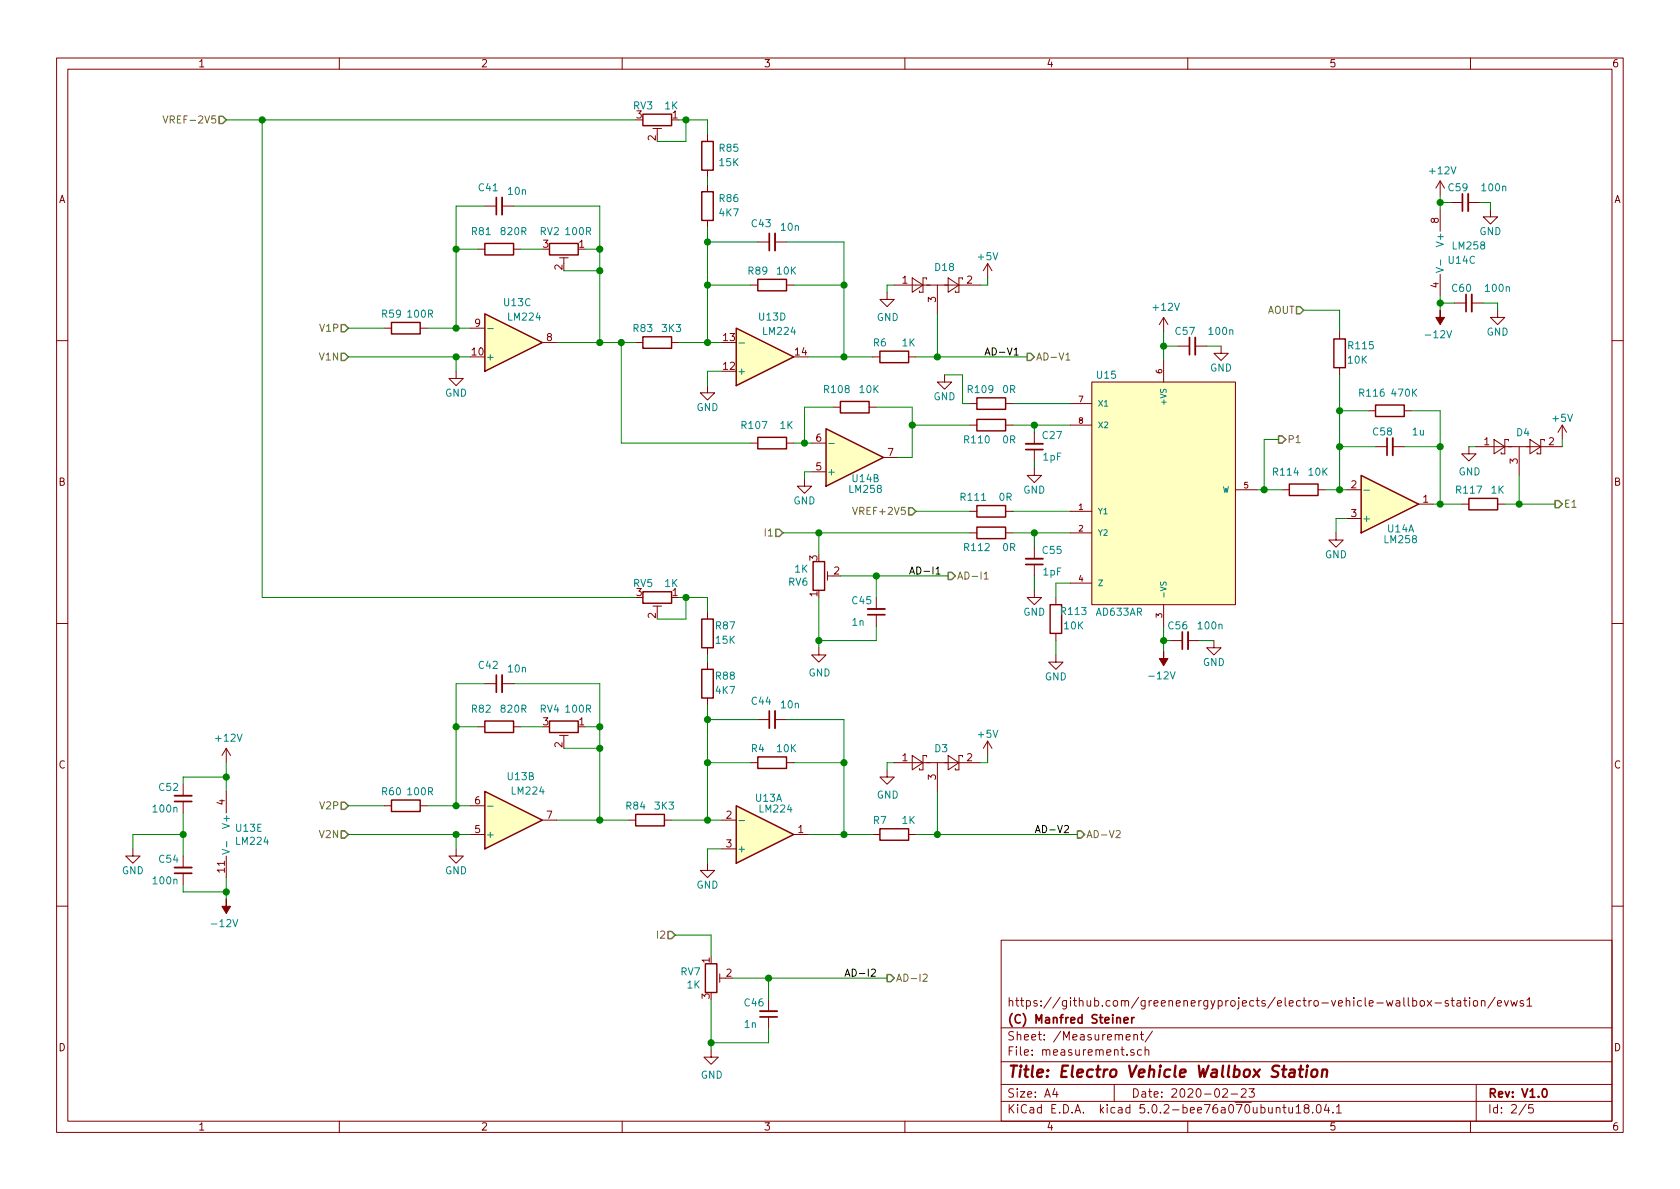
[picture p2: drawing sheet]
<svg xmlns="http://www.w3.org/2000/svg" width="297mm" height="210mm" viewBox="0 0 297 210" stroke-linecap="round" stroke-linejoin="round" font-family="sans-serif">
<g fill="none" stroke="#840000" stroke-width=".18">
<path d="M10 10.3h277v189.9h-277zM12 12.2h273v186.1h-273zM60 10.3v1.9M110 10.3v1.9M160 10.3v1.9M210 10.3v1.9M260 10.3v1.9M85.7 36.4h2.1M88.8 36.4h2M115.4 22.7h1.6M116.2 22.7v1M125.1 23.7v1.3"/>
<path d="M125.1 30.1v1.3M125.1 32.6v1.3M125.1 39v1.3M254.6 32v2.5M254.6 37.1v3.8M254.6 32l-.7 1.3M254.6 32l.8 1.3M256.5 35.8h2.1M259.6 35.8h2M263.5 37.1v1.2h1.3l-1.3 1.3-1.2-1.3h1.2M67.9 58h1.3M74.3 58h1.3"/>
<path d="M83.2 58h2.5M84.5 44.1h1.2M90.8 44.1h1.3M98.9 45.6h1.6M99.7 45.6v1M132.7 50.4h1.3M134 42.8h2M137 42.8h2.1M139.1 50.4h1.2M156.8 51.7v1.3h1.3l-1.3 1.2-1.2-1.2h1.2M158.1 50.4h15.3M161.3 49.1l1.9 1.3-1.9 1.3z"/>
<path d="M163.8 49.4v-.3h-.6v2.6h-.6v-.3M165.7 50.4v5.1M167.6 49.1l1.9 1.3-1.9 1.3zM170.2 49.4v-.3h-.7v2.6h-.6v-.3M174.6 46.6l-.7 1.3M174.6 46.6v2.5M174.6 46.6l.8 1.3M205.7 56.1l-.7 1.3M205.7 56.1v2.6M205.7 56.1l.8 1.3M236.9 58.7v1.2M254.6 48.5v3.8"/>
<path d="M257.2 53.6h2M260.2 53.6h2.1M264.8 54.9v1.2h1.3l-1.3 1.3-1.3-1.3h1.3M10 60.2h2M80.6 65.7v1.2h1.3l-1.3 1.3-1.2-1.3h1.2M95.9 60.6h2.5M112.4 60.6h1.3M118.7 60.6h1.3M125.1 68.2v1.3h1.3l-1.3 1.2-1.3-1.2h1.3M132.7 78.4h1.3M139.1 78.4h1.2M143.5 78.4h2.5"/>
<path d="M147.3 72h1.3M153.7 72h1.2M154.3 63.1h1.3M160.7 63.1h1.2M167 66.3v1.3h1.3l-1.3 1.2-1.3-1.2h1.3M171.4 71.4h1.3M171.4 75.2h1.3M177.8 71.4h1.3M177.8 75.2h1.3M182.9 76.4v2.1M182.9 79.5v2M189.2 71.4h3.8"/>
<path d="M189.2 75.2h3.8M193 67.6h25.4v39.3h-25.4zM205.7 63.7v3.9M208.3 61.2h2M211.3 61.2h2.1M215.9 61.2v1.3h1.3l-1.3 1.2-1.3-1.2h1.3M236.9 65v1.3M241.9 72.6h1.3M243.2 79h2M246.3 79h2M248.3 72.6h1.3M259.7 79v1.3h1.3l-1.3 1.2-1.3-1.2h1.3"/>
<path d="M261 79h15.2M264.2 77.7l1.9 1.3-1.9 1.3zM266.7 78v-.3h-.6v2.6h-.7v-.3M268.6 79v5.1M270.5 77.7l1.9 1.3-1.9 1.3zM273 78v-.3h-.6v2.6h-.6v-.3M276.2 75.2l-.7 1.2M276.2 75.2v2.5M276.2 75.2l.8 1.2M285 60.2h2M142.2 84.7v1.3h1.3l-1.3 1.2-1.2-1.2h1.2M143.5 83.4h2.5"/>
<path d="M156.2 80.9h2.5M171.4 90.4h1.3M171.4 94.2h1.3M177.8 90.4h1.3M177.8 94.2h1.3M182.9 82.8v1.3h1.2l-1.2 1.2-1.3-1.2h1.3M182.9 96.8v2M182.9 99.8v2M189.2 90.4h3.8M189.2 94.2h3.8M218.4 86.6h3.8M226.7 86.6h1.3"/>
<path d="M233 86.6h1.3M236.2 94.2v1.3h1.3l-1.3 1.3-1.3-1.3h1.3M238.1 86.6h2.6M238.1 91.7h2.6M250.8 89.1h2.6M258.4 89.1h1.3M264.8 89.1h1.3M10 110.3h2M115.4 107.2h1.6M116.2 107.2v1M125.1 108.2v1.3M125.1 114.5v1.3"/>
<path d="M125.1 117.1v1.3M144.8 114.5v1.3h1.2l-1.2 1.3-1.3-1.3h1.3M146.3 101.1v1.5M146.3 101.8h1M154.9 105.7v2M154.9 108.7v2M182.9 104.4v1.3h1.2l-1.2 1.2-1.3-1.2h1.3M186.7 115.8v1.3h1.3l-1.3 1.3-1.3-1.3h1.3M186.7 105.7v1.2M186.7 112v1.3M189.2 103.1h3.8M205.7 106.9v3.8"/>
<path d="M207 113.3h2M210.1 113.3h2M214.6 113.3v1.2h1.3l-1.3 1.3-1.2-1.3h1.2M285 110.3h2M32.4 138.7v2M40 132.3l-.8 1.3M40 132.3v2.6M40 139.9v3.9M40 132.3l.8 1.3M84.5 128.5h1.2M85.7 120.9h2.1M88.8 120.9h2"/>
<path d="M90.8 128.5h1.3M98.9 130h1.6M99.7 130v1.1M125.1 123.4v1.3M132.7 134.9h1.3M134 127.2h2M137 127.2h2.1M139.1 134.9h1.2M156.8 136.1v1.3h1.3l-1.3 1.3-1.2-1.3h1.2M158.1 134.9h15.3M161.3 133.6l1.9 1.3-1.9 1.2zM163.8 133.9v-.3h-.6v2.5h-.6v-.2"/>
<path d="M165.7 134.9v5M167.6 133.6l1.9 1.3-1.9 1.2zM170.2 133.9v-.3h-.7v2.5h-.6v-.2M174.6 131.1v2.5M174.6 131.1l-.7 1.2M174.6 131.1l.8 1.2M23.5 150.1v1.3h1.3l-1.3 1.2-1.3-1.2h1.3M32.4 141.7v2.1M32.4 151.4v2M32.4 154.4v2.1M40 151.4v3.8M67.9 142.5h1.3"/>
<path d="M74.3 142.5h1.3M80.6 150.1v1.3h1.3l-1.3 1.2-1.2-1.2h1.2M83.2 142.5h2.5M83.2 147.6h2.5M95.9 145h2.5M111.1 145h1.3M117.5 145h1.2M125.1 152.6v1.3h1.3l-1.3 1.3-1.3-1.3h1.3M127.6 145h2.6M127.6 150.1h2.6M140.3 147.6h2.6M154.3 147.6h1.3"/>
<path d="M160.7 147.6h1.2M10 160.2h2M127.3 172.2v1.5M127.3 173h1M135.9 176.8v2M135.9 179.8v2.1M177 166.3h108v32h-108zM249.8 177l.4-.1 .3 .3-.1 .6h-.6M249.8 176.4v1.5M251.1 177.1l.3-.2 .4 .2v.7l-.2 .1-.5-.1zM252.3 176.9l.8 1M253.1 176.9l-.8 1"/>
<path d="M253.7 177.4h1.2M256.1 177l-.4-.1-.2 .2 .1 .3 .5 .1v.3h-.6M256.6 176.9h.5M256.8 176.4v1.3l.3 .2M257.6 177h.6l.1 .9M258.3 177.3l-.5 .1-.2 .2 .2 .3 .5-.1M258.8 176.9h.6M259 176.4v1.3l.4 .2M259.8 176.4v.2M259.8 176.9v1M260.6 177.1l.2-.2 .4 .2v.7l-.2 .1-.4-.1zM261.9 177.1l.2-.2 .4 .1 .1 .9"/>
<path d="M261.9 176.9v1M264.3 176.3l-1.2 2M264.8 177.4l.7-.1-.1-.3-.4-.1-.2 .2v.7h.6M266 176.9l.3 1 .4-1M267.1 176.9l.3 1 .3-.7 .3 .7 .3-1M269.3 177a.37 .37 0 0 0-.5 .1v.3l.5 .1 .1 .1-.2 .3-.4-.1M270 176.9l.4-.5v1.5M270 177.9h.8M285 160.2h2M60 198.3v1.9M110 198.3v1.9M125.7 185.7v1.2h1.3l-1.3 1.3-1.2-1.3h1.2"/>
<path d="M160 198.3v1.9M177 194.8h108M177 191.8h108M177 187.8h108M177 181.8h108M186.5 192.5l-.4 1h1M186.8 193v1M197 191.8v3M199.1 183.4l.7-.1v-.3l-.5-.1-.2 .2 .1 .7h.6M200.5 185.7a.37 .37 0 0 0-.6 .1l.1 .2 .5 .2 .1 .1-.3 .3-.4-.1M200.5 183.1l.2-.2 .3 .1 .1 .9M200.5 182.9v1"/>
<path d="M201.6 182.9h.6M201.8 185.7l-.4-.1-.3 .3 .1 .6 .2 .1 .4-.1M201.8 182.4v1.3l.4 .2M202.5 185.7a.37 .37 0 0 1 .6 .1v.8M202.5 185.1v1.5M203.8 182.3l-1.3 2M210 198.3v1.9M216.2 192.7l.2-.2h.4l.2 .5-.9 1h.9M217.7 193.5h1.1M219.5 192.7l.2-.2h.3l.3 .2v.3v.2l-.9 .8h.9M220.8 192.5h1l-.5 .6 .4 .1v.7l-.2 .1-.7-.1M226.8 195.8h.6"/>
<path d="M227 195.3v1.3l.4 .2M227.9 195.8v.9l.4 .1 .2-.1M228.5 195.8v1M229.2 195.8l.4-.5v1.5M229.2 196.8h.8M230.9 196l-.2-.2-.1-.2 .3-.3h.3l.2 .3v.2l-.7 .2a.48 .48 0 0 0 0 .7l.2 .1 .5-.1a.48 .48 0 0 0-.2-.7M232.1 196.7v.1M232.9 195.5l.3-.2a.94 .94 0 0 1 0 1.5l-.4-.3-.1-.6zM234.5 195.2l-.3 1.1h.9M234.9 195.8v1M235.7 196.7v.1M236.3 195.8l.4-.5v1.5"/>
<path d="M236.3 196.8h.9M260 198.3v1.9M261 191.8v6.5M269.8 195.2l-1.2 2M271 195.3h-.7v.7l.2-.1 .5 .1 .1 .2-.1 .5-.2 .1-.5-.1"/>
</g>
<g fill="none" stroke="#840000" stroke-width=".3">
<path d="M87.8 34.9v3.1M258.6 34.3v3M136 41.3v3M210.3 59.7v3M259.2 52.1v3M181.4 79.5h3M245.2 77.5v3M181.4 99.8h3M87.8 119.4v3M153.4 108.7h3.1M209 111.8v3M136 125.7v3.1"/>
<path d="M30.9 141.7h3M30.9 154.4h3M134.4 179.8h3M200.1 179.9v1M200.5 179.9l-.3 .1-.1 .2M197.5 180.1l.2-.2 .3 .1 .1 .9M198.7 180.4l.8-.1-.1-.3-.4-.1-.3 .2 .1 .7h.6M272.9 192.6l.1-.1a.8 .8 0 0 1 .5 .8 .8 .8 0 0 1-.5 .7 1 1 0 0 1-.1-1.4z"/>
</g>
<path d="M228.1 189.2h.8l.1 .2-.2 1M228.9 189.6l-.7 .1a.4 .4 0 0 0-.3 .3 .4 .4 0 0 0 .2 .4l.7-.1M229.6 189.1h.8M230 188.4l-.2 1.8 .1 .1 .4 .1M231.1 189.1l-.2 1.3M231.2 188.4l-.1 .2M232 189.3a.53 .53 0 0 1 .5-.2 .53 .53 0 0 1 .4 .4v.6a.54 .54 0 0 1-.6 .4 .54 .54 0 0 1-.5-.4zM233.8 189.3a.5 .5 0 0 1 .9 .1l-.2 1M233.9 189.1l-.2 1.3" fill="none" stroke="#840000" stroke-width=".41"/>
<g fill="none" stroke="#848400" stroke-width=".25">
<path d="M38.7 20.6h.7l.6 .6-.6 .6h-.7zM60.3 57.4h.7l.6 .6-.6 .7h-.7zM229.2 54.2h.7l.6 .7-.6 .6h-.7zM60.3 62.5h.7l.6 .6-.6 .6h-.7zM181.6 62.5h.6l.7 .6-.7 .6h-.6zM226.1 77.1h.6l.6 .6-.6 .7h-.6zM137.2 93.6h.6l.6 .6-.6 .7h-.6zM160.7 89.8h.6l.6 .6-.6 .7h-.6zM275 88.5h.6l.6 .6-.6 .7h-.6zM167.6 101.2h.7l.6 .6-.6 .7h-.7zM60.3 146.9h.7l.6 .7-.6 .6h-.7zM60.3 141.9h.7l.6 .6-.6 .6h-.7z"/>
<path d="M190.5 146.9h.6l.7 .7-.7 .6h-.6zM118.1 164.7h.6l.7 .6-.7 .7h-.6zM156.8 172.3h.7l.6 .7-.6 .6h-.7z"/>
</g>
<path d="M28.8 20.5l.5 1.3 .4-1.3M188.5 62.8l.3-.4v1.3M188.5 63.7h.7M150.7 89.7l.5 1.3 .4-1.3M174 101.5l.4-.4v1.3M174 102.4h.7M197.4 147l.4-.1 .3 .3-.1 .2-.7 .7h.8M163.2 172.4l.5-.1 .2 .3v.2l-.8 .7h.8" fill="none" stroke="#848400" stroke-width=".18"/>
<g fill="none" stroke="#840000" stroke-width=".25">
<path d="M113.7 20.2h5v2h-5zM124.1 25h2v5.1h-2zM124.1 33.9h2v5.1h-2zM69.2 57h5.1v2h-5.1zM85.7 43h5.1v2.1h-5.1zM85.7 55.5l10.2 5.1-10.2 5.1zM97.2 43h5v2.1h-5zM113.7 59.6h5v2h-5zM130.2 58l10.1 5.1-10.1 5.1zM134 49.4h5.1v2h-5.1zM235.8 59.9h2.1v5.1h-2.1zM134 77.3h5.1v2.1h-5.1z"/>
<path d="M146 75.8l10.2 5.1-10.2 5.1zM148.6 71h5.1v2h-5.1zM155.6 62.1h5.1v2h-5.1zM172.7 70.4h5.1v2h-5.1zM172.7 74.2h5.1v2h-5.1zM243.2 71.6h5.1v2.1h-5.1zM143.8 99.3h2v5.1h-2zM172.7 89.4h5.1v2h-5.1zM172.7 93.2h5.1v2h-5.1zM228 85.6h5v2h-5zM240.7 84.1l10.1 5-10.1 5.1zM259.7 88.1h5.1v2.1h-5.1z"/>
<path d="M113.7 104.6h5v2.1h-5zM124.1 109.5h2v5h-2zM124.1 118.4h2v5h-2zM185.7 106.9h2v5.1h-2zM85.7 127.5h5.1v2h-5.1zM85.7 139.9l10.2 5.1-10.2 5.1zM97.2 127.5h5v2h-5zM134 133.9h5.1v2h-5.1zM69.2 141.5h5.1v2h-5.1zM112.4 144h5.1v2h-5.1zM130.2 142.5l10.1 5.1-10.1 5zM155.6 146.6h5.1v2h-5.1z"/>
<path d="M124.7 170.4h2v5.1h-2z"/>
</g>
<g fill="none" stroke="#840000" stroke-width=".33">
<path d="M88.8 34.9v3.1M259.6 34.3v3M137 41.3v3M211.3 59.7v3M260.2 52.1v3M181.4 78.5h3M246.3 77.5v3M181.4 98.8h3M88.8 119.4v3M153.4 107.7h3.1M210.1 111.8v3M137 125.7v3.1"/>
<path d="M30.9 140.7h3M30.9 153.4h3M134.4 178.8h3"/>
</g>
<g fill="none" stroke="#008400" stroke-width=".18">
<path d="M40 21.2h72.4M46.4 21.2v84.5h66M85.7 36.4h-5.1v21.6M90.8 36.4h15.2v24.2M120 21.2h5.1v2.5M121.3 21.2v3.8h-5.1M125.1 31.4v1.2M254.6 34.5v2.6M254.6 35.8h1.9M261.6 35.8h1.9v1.3M61.6 58h6.3M75.6 58h7.6"/>
<path d="M80.6 44.1h3.9M92.1 44.1h3.8M99.7 47.9h6.3M103.5 44.1h2.5M125.1 40.3v20.3M125.1 50.4h7.6M125.1 42.8h8.9M139.1 42.8h10.1v20.3M140.3 50.4h8.9M158.1 50.4h-1.3v1.3M165.7 55.5v7.6M174.6 49.1v1.3h-1.2"/>
<path d="M205.7 58.7v5M230.5 54.9h6.4v3.8M254.6 52.3v2.6M254.6 53.6h2.6M262.3 53.6h2.5v1.3M61.6 63.1h21.6M80.6 63.1v2.6M98.4 60.6h14M109.9 60.6v17.8h22.8M120 60.6h7.6M127.6 65.7h-2.5v2.5M140.3 78.4h3.2"/>
<path d="M142.9 63.1h11.4M147.3 72h-5.1v6.4M154.9 72h6.4v8.9h-2.6M161.3 75.2h10.1M161.9 63.1h19.7M167 66.3h3.2v5.1h1.2M179.1 75.2h10.1M179.1 71.4h10.1M182.9 75.2v1.2M205.7 61.2h2.6M213.4 61.2h2.5M226.1 77.7h-2.6v8.9"/>
<path d="M236.9 79h6.3M236.9 66.3v20.3M236.9 72.6h5M248.3 79h6.3M249.6 72.6h5v16.5M259.7 79h1.3M276.2 77.7v1.3M138.4 94.2h33M143.5 83.4h-1.3v1.3M144.8 94.2v3.8M161.9 90.4h9.5M179.1 94.2h10.1"/>
<path d="M179.1 90.4h10.1M182.9 81.5v1.3M182.9 94.2v2.6M222.2 86.6h4.5M234.3 86.6h3.8M238.1 91.7h-1.9v2.5M253.4 89.1h5M266.1 89.1h8.9M268.6 84.1v5M120 105.7h5.1v2.5M121.3 105.7v3.8h-5.1M125.1 115.8v1.3"/>
<path d="M144.8 105.7v8.8M148.6 101.8h19M154.9 101.8v3.9M154.9 110.7v2.6h-10.1M182.9 101.8v2.6M186.7 113.3v2.5M189.2 103.1h-2.5v2.6M205.7 113.3h1.3M205.7 110.7v4.5M212.1 113.3h2.5M40 134.9v5M40 137.4h-7.6v1.3"/>
<path d="M80.6 128.5h3.9M85.7 120.9h-5.1v21.6M90.8 120.9h15.2v24.1M92.1 128.5h3.8M99.7 132.3h6.3M103.5 128.5h2.5M125.1 124.7v20.3M125.1 134.9h7.6M125.1 127.2h8.9M139.1 127.2h10.1v20.4M140.3 134.9h8.9M158.1 134.9h-1.3v1.2"/>
<path d="M165.7 139.9v7.7M174.6 133.6v1.3h-1.2M32.4 147.6h-8.9v2.5M32.4 143.8v7.6M32.4 156.5v1.2h7.6M40 155.2v3.8M61.6 142.5h6.3M61.6 147.6h21.6M75.6 142.5h7.6M80.6 147.6v2.5M98.4 145h12.7M118.7 145h8.9"/>
<path d="M127.6 150.1h-2.5v2.5M142.9 147.6h11.4M161.9 147.6h28.6M119.4 165.3h6.3v3.9M125.7 176.8v8.9M129.5 173h27.3M135.9 173v3.8M135.9 181.9v2.5h-10.2"/>
</g>
<g fill="#008400" stroke="#008400" stroke-width=".25">
<circle cx="144.8" cy="113.3" r=".51"/>
<circle cx="154.9" cy="101.8" r=".51"/>
<circle cx="125.7" cy="184.4" r=".51"/>
<circle cx="135.9" cy="173" r=".51"/>
<circle cx="80.6" cy="63.1" r=".51"/>
<circle cx="80.6" cy="58" r=".51"/>
<circle cx="106" cy="60.6" r=".51"/>
<circle cx="125.1" cy="60.6" r=".51"/>
<circle cx="149.2" cy="63.1" r=".51"/>
<circle cx="125.1" cy="50.4" r=".51"/>
<circle cx="106" cy="47.9" r=".51"/>
<circle cx="121.3" cy="21.2" r=".51"/>
<circle cx="80.6" cy="44.1" r=".51"/>
<circle cx="106" cy="44.1" r=".51"/>
<circle cx="125.1" cy="42.8" r=".51"/>
<circle cx="149.2" cy="50.4" r=".51"/>
<circle cx="80.6" cy="147.6" r=".51"/>
<circle cx="80.6" cy="142.5" r=".51"/>
<circle cx="106" cy="145" r=".51"/>
<circle cx="125.1" cy="145" r=".51"/>
<circle cx="125.1" cy="134.9" r=".51"/>
<circle cx="106" cy="132.3" r=".51"/>
<circle cx="121.3" cy="105.7" r=".51"/>
<circle cx="80.6" cy="128.5" r=".51"/>
<circle cx="106" cy="128.5" r=".51"/>
<circle cx="125.1" cy="127.2" r=".51"/>
<circle cx="149.2" cy="134.9" r=".51"/>
<circle cx="165.7" cy="63.1" r=".51"/>
<circle cx="165.7" cy="147.6" r=".51"/>
<circle cx="149.2" cy="147.6" r=".51"/>
<circle cx="40" cy="137.4" r=".51"/>
<circle cx="40" cy="157.7" r=".51"/>
<circle cx="32.4" cy="147.6" r=".51"/>
<circle cx="205.7" cy="61.2" r=".51"/>
<circle cx="205.7" cy="113.3" r=".51"/>
<circle cx="236.9" cy="86.6" r=".51"/>
<circle cx="236.9" cy="79" r=".51"/>
<circle cx="254.6" cy="79" r=".51"/>
<circle cx="236.9" cy="72.6" r=".51"/>
<circle cx="142.2" cy="78.4" r=".51"/>
<circle cx="109.9" cy="60.6" r=".51"/>
<circle cx="254.6" cy="89.1" r=".51"/>
<circle cx="144.8" cy="94.2" r=".51"/>
<circle cx="182.9" cy="94.2" r=".51"/>
<circle cx="161.3" cy="75.2" r=".51"/>
<circle cx="182.9" cy="75.2" r=".51"/>
<circle cx="46.4" cy="21.2" r=".51"/>
<circle cx="268.6" cy="89.1" r=".51"/>
<circle cx="254.6" cy="53.6" r=".51"/>
<circle cx="254.6" cy="35.8" r=".51"/>
<circle cx="223.5" cy="86.6" r=".51"/>
</g>
<path d="M179.3 61.9l.4-.4v1.3M179.3 62.8h.7M165.5 100.6l.4-.4v1.3M165.5 101.5h.7M188.2 146.1l.5-.1 .2 .3v.2l-.8 .7h.8M154.1 171.5l.5-.1 .2 .3-.1 .2-.7 .7h.8" fill="none" stroke="#000" stroke-width=".18"/>
<g fill="#840000" stroke="#840000" stroke-width=".18">
<path d="M40 159v1.3h.8l-.8 1.2-.8-1.2h.8z"/>
<path d="M205.7 115.2v1.3h.8l-.8 1.2-.7-1.2h.7z"/>
<path d="M254.6 54.9v1.2h.8l-.8 1.3-.7-1.3h.7z"/>
</g>
<path d="M86.2 58.1h1M253.9 47.3l1.3 .4-1.3 .5M254.7 45.9v1M130.7 60.6h.9M146.5 78.4h1M241.1 86.7h1M205.2 102.9l.1 .5a.42 .42 0 0 0 .5-.4h.3v.5M39.3 150.2l1.3 .4-1.3 .4M40.1 148.8v1M86.2 142.6h1M130.7 145.1h.9" fill="none" stroke="#008484" stroke-width=".18"/>
<g fill="#ffffc2" stroke="#ffffc2" stroke-width=".18">
<path d="M85.7 55.5l10.2 5.1-10.2 5.1z"/>
<path d="M130.2 58l10.1 5.1-10.1 5.1z"/>
<path d="M85.7 139.9l10.2 5.1-10.2 5.1z"/>
<path d="M130.2 142.5l10.1 5.1-10.1 5z"/>
<path d="M146 75.8l10.2 5.1-10.2 5.1z"/>
<path d="M240.7 84.1l10.1 5-10.1 5.1z"/>
<path d="M193 67.6h25.4v39.3h-25.4z"/>
</g>
<text font-size="2.8" fill="#840000" x="178" y="190.5">Title: Electro Vehicle Wallbox Station</text>
<g font-size="2.1" fill="#840000">
<text x="178" y="178">https://github.com/greenenergyprojects/electro-vehicle-wallbox-station/evws1</text>
<text x="178" y="184">Sheet: /Measurement/</text>
<text x="178" y="181">(C) Manfred Steiner</text>
<text x="178" y="186.7">File: measurement.sch</text>
<text x="178" y="196.9">KiCad E.D.A. kicad 5.0.2-bee76a070ubuntu18.04.1</text>
<text x="178" y="194.1">Size: A4</text>
<text x="200" y="194.1">Date: 2020-02-23</text>
<text x="263" y="194.1">Rev: V1.0</text>
<text x="263" y="196.9">Id: 2/5</text>
</g>
<g font-size="1.8" fill="#840000">
<text x="35" y="11.9">1</text>
<text x="85" y="11.9">2</text>
<text x="135" y="11.9">3</text>
<text x="185" y="11.9">4</text>
<text x="235" y="11.9">5</text>
<text x="285" y="11.9">6</text>
<text x="112.5" y="20.9">3</text>
<text x="118.9" y="20.9">1</text>
<text x="116" y="24.9" transform="rotate(-90 116 24.9)">2</text>
<text x="10.4" y="35.9">A</text>
<text x="285.4" y="35.9">A</text>
<text x="254.4" y="39.5" transform="rotate(-90 254.4 39.5)">8</text>
<text x="96" y="43.8">3</text>
<text x="99.4" y="47.7" transform="rotate(-90 99.4 47.7)">2</text>
<text x="102.4" y="43.8">1</text>
<text x="159.5" y="50.2">1</text>
<text x="165.5" y="53.4" transform="rotate(-90 165.5 53.4)">3</text>
<text x="171" y="50.2">2</text>
<text x="254.4" y="50.9" transform="rotate(-90 254.4 50.9)">4</text>
<text x="84" y="57.8">9</text>
<text x="83.5" y="62.9">10</text>
<text x="96.7" y="60.3">8</text>
<text x="127.9" y="65.4">12</text>
<text x="127.9" y="60.3">13</text>
<text x="140.6" y="62.9">14</text>
<text x="144.3" y="83.2">5</text>
<text x="144.3" y="78.1">6</text>
<text x="157" y="80.6">7</text>
<text x="262.4" y="78.7">1</text>
<text x="268.4" y="82" transform="rotate(-90 268.4 82)">3</text>
<text x="273.8" y="78.7">2</text>
<text x="10.4" y="85.9">B</text>
<text x="238.9" y="86.4">2</text>
<text x="251.6" y="88.9">1</text>
<text x="285.4" y="85.9">B</text>
<text x="238.9" y="91.4">3</text>
<text x="144.5" y="99.2" transform="rotate(-90 144.5 99.2)">3</text>
<text x="147.5" y="101.6">2</text>
<text x="112.5" y="105.4">3</text>
<text x="118.9" y="105.4">1</text>
<text x="144.5" y="105.5" transform="rotate(-90 144.5 105.5)">1</text>
<text x="116" y="109.3" transform="rotate(-90 116 109.3)">2</text>
<text x="96" y="128.3">3</text>
<text x="102.4" y="128.3">1</text>
<text x="10.4" y="135.9">C</text>
<text x="99.4" y="132.2" transform="rotate(-90 99.4 132.2)">2</text>
<text x="159.5" y="134.6">1</text>
<text x="165.5" y="137.9" transform="rotate(-90 165.5 137.9)">3</text>
<text x="171" y="134.6">2</text>
<text x="285.4" y="135.9">C</text>
<text x="39.8" y="142.3" transform="rotate(-90 39.8 142.3)">4</text>
<text x="84" y="142.2">6</text>
<text x="84" y="147.3">5</text>
<text x="96.7" y="144.8">7</text>
<text x="128.4" y="144.8">2</text>
<text x="128.4" y="149.9">3</text>
<text x="141.1" y="147.3">1</text>
<text x="39.8" y="154.2" transform="rotate(-90 39.8 154.2)">11</text>
<text x="125.5" y="170.3" transform="rotate(-90 125.5 170.3)">1</text>
<text x="128.4" y="172.7">2</text>
<text x="125.5" y="176.6" transform="rotate(-90 125.5 176.6)">3</text>
<text x="10.4" y="185.9">D</text>
<text x="285.4" y="185.9">D</text>
<text x="35" y="199.9">1</text>
<text x="85" y="199.9">2</text>
<text x="135" y="199.9">3</text>
<text x="185" y="199.9">4</text>
<text x="235" y="199.9">5</text>
<text x="285" y="199.9">6</text>
</g>
<g font-size="1.8" fill="#848400">
<text x="30" y="21.8">VREF-2V5</text>
<text x="56.7" y="58.7">V1P</text>
<text x="224" y="55.5">AOUT</text>
<text x="56.6" y="63.7">V1N</text>
<text x="183.1" y="63.7">AD-V1</text>
<text x="227.6" y="78.4">P1</text>
<text x="276.5" y="89.8">E1</text>
<text x="135.4" y="94.9">I1</text>
<text x="151.5" y="91.1">VREF+2V5</text>
<text x="169.2" y="102.5">AD-I1</text>
<text x="56.7" y="143.1">V2P</text>
<text x="56.6" y="148.2">V2N</text>
<text x="192" y="148.2">AD-V2</text>
<text x="116.4" y="166">I2</text>
<text x="158.4" y="173.6">AD-I2</text>
</g>
<g font-size="1.8" fill="#008484">
<text x="112" y="19.3">RV3</text>
<text x="117.6" y="19.3">1K</text>
<text x="127.3" y="26.8">R85</text>
<text x="127.3" y="29.4">15K</text>
<text x="84.7" y="33.8">C41</text>
<text x="89.9" y="34.5">10n</text>
<text x="127.3" y="35.7">R86</text>
<text x="252.9" y="30.8">+12V</text>
<text x="256.2" y="33.8">C59</text>
<text x="262.2" y="33.8">100n</text>
<text x="83.5" y="41.6">R81</text>
<text x="88.7" y="41.6">820R</text>
<text x="95.5" y="41.6">RV2</text>
<text x="100.1" y="41.6">100R</text>
<text x="127.3" y="38.3">4K7</text>
<text x="133" y="40.2">C43</text>
<text x="138.2" y="40.8">10n</text>
<text x="261.6" y="41.6">GND</text>
<text x="165.4" y="47.9">D18</text>
<text x="173" y="46">+5V</text>
<text x="255.3" y="43.2" transform="rotate(-90 255.3 43.2)">V+</text>
<text x="256.2" y="46.7">U14C</text>
<text x="257" y="44.1">LM258</text>
<text x="132.4" y="48.6">R89</text>
<text x="137.4" y="48.6">10K</text>
<text x="256.8" y="51.6">C60</text>
<text x="262.8" y="51.6">100n</text>
<text x="67.6" y="56.2">R59</text>
<text x="72.2" y="56.2">100R</text>
<text x="89.2" y="54.1">U13C</text>
<text x="90" y="56.7">LM224</text>
<text x="112" y="58.7">R83</text>
<text x="117.1" y="58.7">3K3</text>
<text x="134.3" y="56.7">U13D</text>
<text x="135.1" y="59.2">LM224</text>
<text x="155" y="56.8">GND</text>
<text x="204" y="55">+12V</text>
<text x="207.9" y="59.2">C57</text>
<text x="213.9" y="59.2">100n</text>
<text x="252.4" y="59.8">-12V</text>
<text x="262.8" y="59.4">GND</text>
<text x="85.9" y="63.7">+</text>
<text x="154.5" y="61.3">R6</text>
<text x="159.5" y="61.3">1K</text>
<text x="213.9" y="65.7">GND</text>
<text x="238.4" y="64.3">10K</text>
<text x="238.5" y="61.8">R115</text>
<text x="78.7" y="70.1">GND</text>
<text x="130.3" y="66.3">+</text>
<text x="145.8" y="69.5">R108</text>
<text x="152" y="69.5">10K</text>
<text x="165" y="70.8">GND</text>
<text x="171.2" y="69.5">R109</text>
<text x="177.3" y="69.5">0R</text>
<text x="194" y="67">U15</text>
<text x="240.5" y="70.1">R116</text>
<text x="246.2" y="70.1">470K</text>
<text x="123.1" y="72.7">GND</text>
<text x="131.2" y="75.9">R107</text>
<text x="137.9" y="75.9">1K</text>
<text x="184.4" y="77.6">C27</text>
<text x="242.8" y="77">C58</text>
<text x="249.8" y="77">1u</text>
<text x="268.2" y="77.1">D4</text>
<text x="274.6" y="74.6">+5V</text>
<text x="170.6" y="78.4">R110</text>
<text x="177.3" y="78.4">0R</text>
<text x="184.5" y="81.5">1pF</text>
<text x="140.3" y="89.2">GND</text>
<text x="146.2" y="84.1">+</text>
<text x="150.3" y="87.2">LM258</text>
<text x="150.8" y="85.3">U14B</text>
<text x="170" y="88.6">R111</text>
<text x="176.7" y="88.6">0R</text>
<text x="180.9" y="87.3">GND</text>
<text x="225.2" y="84.1">R114</text>
<text x="231.4" y="84.1">10K</text>
<text x="257.6" y="87.3">R117</text>
<text x="257.9" y="84.1">GND</text>
<text x="263.7" y="87.3">1K</text>
<text x="240.8" y="92.3">+</text>
<text x="245.4" y="94.2">U14A</text>
<text x="140.6" y="101.3">1K</text>
<text x="170.6" y="97.5">R112</text>
<text x="177.3" y="97.5">0R</text>
<text x="184.4" y="98">C55</text>
<text x="184.5" y="101.8">1pF</text>
<text x="234.3" y="98.7">GND</text>
<text x="244.9" y="96.1">LM258</text>
<text x="112" y="103.8">RV5</text>
<text x="117.6" y="103.8">1K</text>
<text x="139.4" y="103.6">RV6</text>
<text x="150.7" y="106.9">C45</text>
<text x="126.6" y="111.3">R87</text>
<text x="126.6" y="113.8">15K</text>
<text x="150.7" y="110.7">1n</text>
<text x="180.9" y="108.9">GND</text>
<text x="187.7" y="108.8">R113</text>
<text x="188.2" y="111.3">10K</text>
<text x="193.9" y="108.9">AD633AR</text>
<text x="206.6" y="111.3">C56</text>
<text x="212" y="111.3">100n</text>
<text x="84.7" y="118.3">C42</text>
<text x="89.9" y="118.9">10n</text>
<text x="143" y="119.6">GND</text>
<text x="212.7" y="117.8">GND</text>
<text x="126.6" y="120.2">R88</text>
<text x="126.6" y="122.7">4K7</text>
<text x="133" y="124.6">C44</text>
<text x="138.2" y="125.3">10n</text>
<text x="184.7" y="120.3">GND</text>
<text x="203.5" y="120.1">-12V</text>
<text x="38.3" y="131.2">+12V</text>
<text x="83.5" y="126">R82</text>
<text x="88.7" y="126">820R</text>
<text x="95.5" y="126">RV4</text>
<text x="100.1" y="126">100R</text>
<text x="173" y="130.5">+5V</text>
<text x="89.8" y="138">U13B</text>
<text x="132.9" y="133">R4</text>
<text x="137.4" y="133">10K</text>
<text x="165.3" y="133">D3</text>
<text x="27.2" y="143.7">100n</text>
<text x="28.2" y="139.9">C52</text>
<text x="67.6" y="140.6">R60</text>
<text x="72.2" y="140.6">100R</text>
<text x="90.6" y="140.5">LM224</text>
<text x="110.8" y="143.2">R84</text>
<text x="115.8" y="143.2">3K3</text>
<text x="133.6" y="141.8">U13A</text>
<text x="134.4" y="143.7">LM224</text>
<text x="155" y="141.2">GND</text>
<text x="40.6" y="146.1" transform="rotate(-90 40.6 146.1)">V+</text>
<text x="41.8" y="147.1">U13E</text>
<text x="41.9" y="149.4">LM224</text>
<text x="85.9" y="148.2">+</text>
<text x="154.5" y="145.7">R7</text>
<text x="159.5" y="145.7">1K</text>
<text x="21.5" y="154.6">GND</text>
<text x="28.2" y="152.6">C54</text>
<text x="78.7" y="154.6">GND</text>
<text x="130.3" y="150.7">+</text>
<text x="27.2" y="156.4">100n</text>
<text x="123.1" y="157.1">GND</text>
<text x="37.8" y="164">-12V</text>
<text x="120.4" y="172.5">RV7</text>
<text x="121.5" y="174.8">1K</text>
<text x="131.7" y="178">C46</text>
<text x="131.7" y="181.8">1n</text>
<text x="123.9" y="190.7">GND</text>
</g>
<g font-size="1.8">
<text x="174" y="62.9">AD-V1</text>
<text x="160.7" y="101.6">AD-I1</text>
<text x="182.9" y="147.3">AD-V2</text>
<text x="149.2" y="172.7">AD-I2</text>
</g>
<g font-size="1.4" fill="#840000">
<text x="190.8" y="71.1">7</text>
<text x="205.5" y="66" transform="rotate(-90 205.5 66)">6</text>
<text x="190.8" y="74.9">8</text>
<text x="220" y="86.4">5</text>
<text x="190.8" y="90.2">1</text>
<text x="190.8" y="94">2</text>
<text x="190.8" y="102.9">4</text>
<text x="205.5" y="109.2" transform="rotate(-90 205.5 109.2)">3</text>
</g>
<g font-size="1.4" fill="#008484">
<text x="194.1" y="71.9">X1</text>
<text x="206.2" y="71.3" transform="rotate(-90 206.2 71.3)">+VS</text>
<text x="194.1" y="75.7">X2</text>
<text x="216.1" y="87.1">W</text>
<text x="194.1" y="90.9">Y1</text>
<text x="194.1" y="94.7">Y2</text>
<text x="194.1" y="103.6">Z</text>
<text x="206.2" y="105.9" transform="rotate(-90 206.2 105.9)">-VS</text>
</g>
</svg>
